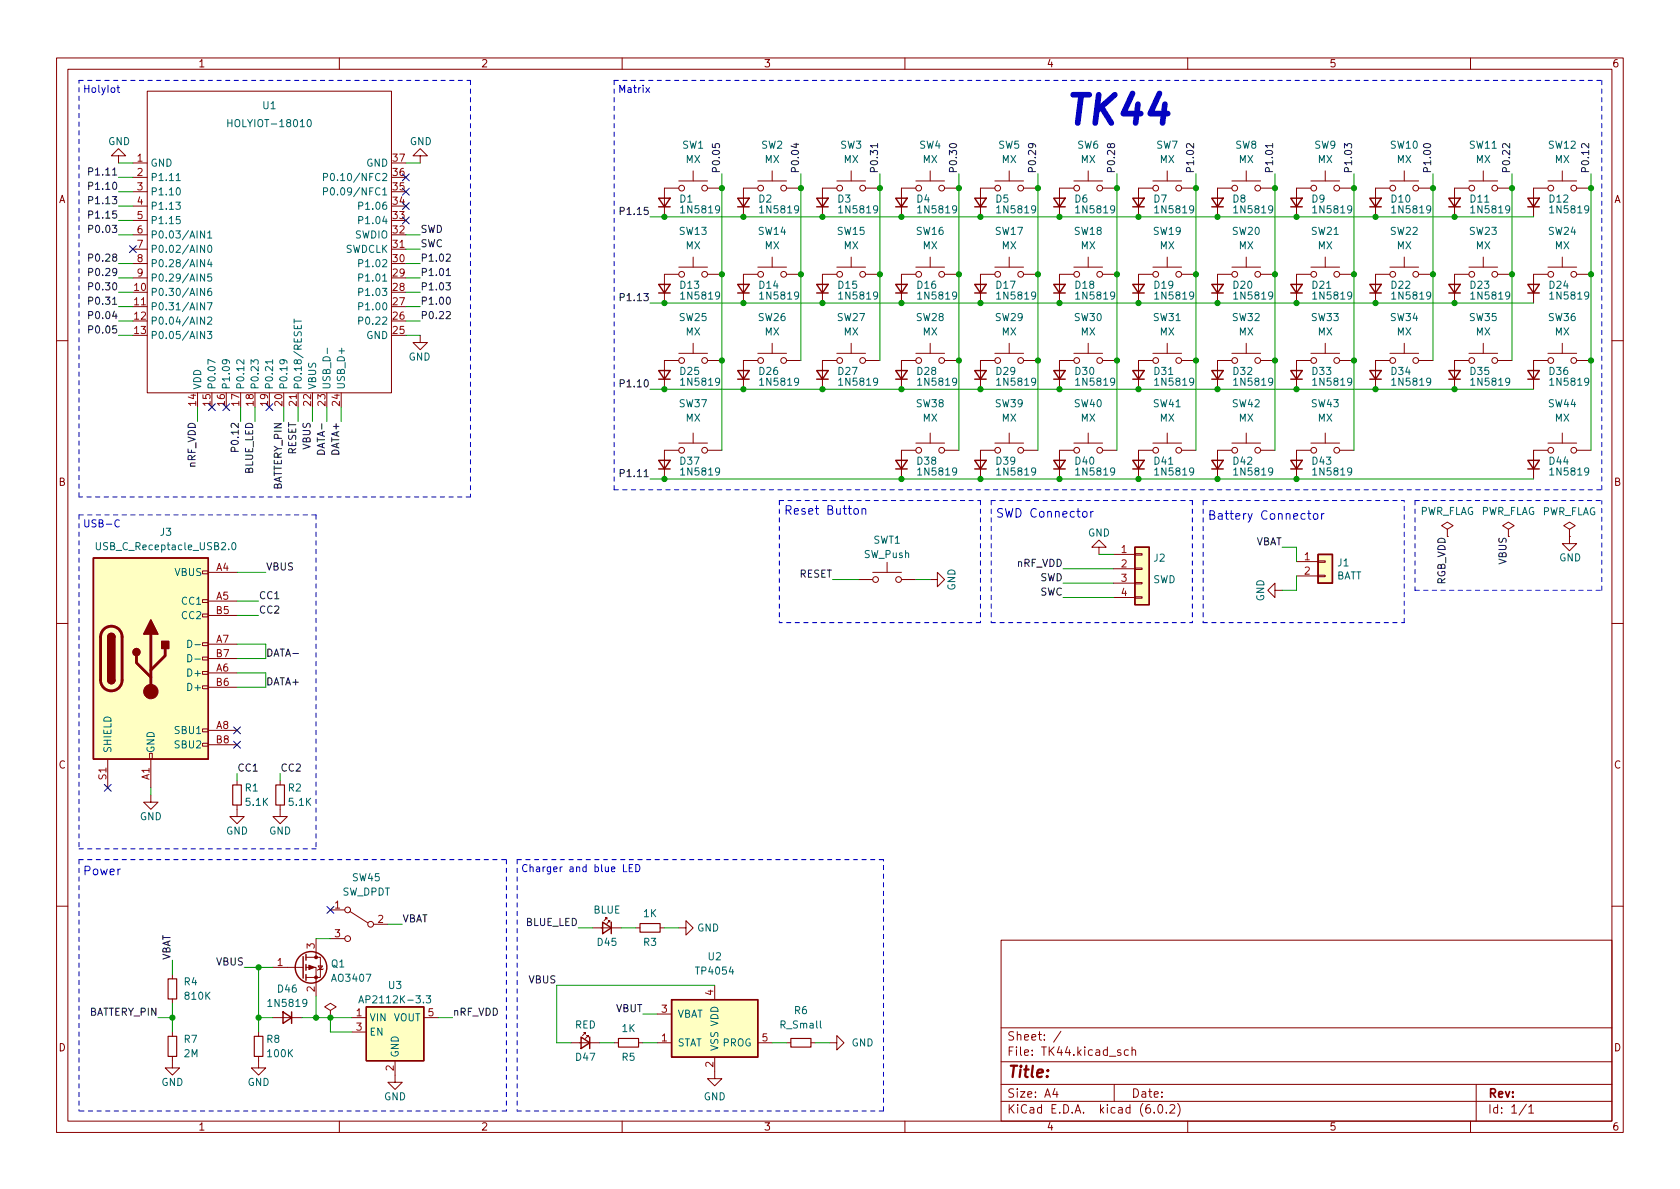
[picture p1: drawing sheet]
<svg xmlns="http://www.w3.org/2000/svg" width="297mm" height="210mm" viewBox="0 0 297 210" stroke-linecap="round" stroke-linejoin="round" font-family="sans-serif">
<g fill="none" stroke="#840000" stroke-width=".18">
<path d="M10 10.2h277v190.1h-277zM12 12.2h273v186.1h-273zM26 16.1h43.2v53.4h-43.2zM60 10.2v2M110 10.2v2M160 10.2v2M210 10.2v2M260 10.2v2M21 27.6h1.2l-1.2-1.3-1.3 1.3h1.3v1.2M23.5 28.8h2.5M23.5 31.4h2.5M23.5 33.9h2.5"/>
<path d="M23.5 36.4h2.5M23.5 39h2.5M74.3 27.6h1.3l-1.3-1.3-1.3 1.3h1.3v1.2M120 32h5.1M120 33.3h-2.5v5M122.6 30.2v1.8M125.1 33.3h2.5M134 32h5.1M134 33.3h-2.6v5M136.5 30.2v1.8M139.1 33.3h2.5M148 32h5"/>
<path d="M148 33.3h-2.6v5M150.5 30.2v1.8M153 33.3h2.6M161.9 32h5.1M161.9 33.3h-2.5v5M164.5 30.2v1.8M167 33.3h2.5M175.9 32h5.1M175.9 33.3h-2.5v5M178.4 30.2v1.8M181 33.3h2.5M189.9 32h5"/>
<path d="M189.9 33.3h-2.6v5M192.4 30.2v1.8M194.9 33.3h2.6M203.8 32h5.1M203.8 33.3h-2.5v5M206.4 30.2v1.8M208.9 33.3h2.6M217.8 32h5.1M217.8 33.3h-2.5v5M220.3 30.2v1.8M222.9 33.3h2.5M231.8 32h5.1"/>
<path d="M231.8 33.3h-2.6v5M234.3 30.2v1.8M236.9 33.3h2.5M245.7 32h5.1M245.7 33.3h-2.5v5M248.3 30.2v1.8M250.8 33.3h2.6M259.7 32h5.1M259.7 33.3h-2.5v5M262.3 30.2v1.8M264.8 33.3h2.5M273.7 32h5.1"/>
<path d="M273.7 33.3h-2.6v5M276.2 30.2v1.8M278.8 33.3h2.5M23.5 54.2h2.5M23.5 44.1h2.5M23.5 41.5h2.5M23.5 46.6h2.5M23.5 49.1h2.5M69.2 44.1h2.6M74.3 59.3v1.3h1.3l-1.3 1.2-1.3-1.2h1.3M120 47.2h5.1M120 48.5h-2.5v5.1"/>
<path d="M122.6 45.5v1.7M125.1 48.5h2.5M134 47.2h5.1M134 48.5h-2.6v5.1M136.5 45.5v1.7M139.1 48.5h2.5M148 47.2h5M148 48.5h-2.6v5.1M150.5 45.5v1.7M153 48.5h2.6M161.9 47.2h5.1M161.9 48.5h-2.5v5.1"/>
<path d="M164.5 45.5v1.7M167 48.5h2.5M175.9 47.2h5.1M175.9 48.5h-2.5v5.1M178.4 45.5v1.7M181 48.5h2.5M189.9 47.2h5M189.9 48.5h-2.6v5.1M192.4 45.5v1.7M194.9 48.5h2.6M203.8 47.2h5.1M203.8 48.5h-2.5v5.1"/>
<path d="M206.4 45.5v1.7M208.9 48.5h2.6M217.8 47.2h5.1M217.8 48.5h-2.5v5.1M220.3 45.5v1.7M222.9 48.5h2.5M231.8 47.2h5.1M231.8 48.5h-2.6v5.1M234.3 45.5v1.7M236.9 48.5h2.5M245.7 47.2h5.1M245.7 48.5h-2.5v5.1"/>
<path d="M248.3 45.5v1.7M250.8 48.5h2.6M259.7 47.2h5.1M259.7 48.5h-2.5v5.1M262.3 45.5v1.7M264.8 48.5h2.5M273.7 47.2h5.1M273.7 48.5h-2.6v5.1M276.2 45.5v1.7M278.8 48.5h2.5M10 60.2h2M52.7 69.5v2.5"/>
<path d="M120 78.4h5.1M120 79.6h-2.5v5.1M120 62.5h5.1M120 63.7h-2.5v5.1M122.6 60.7v1.8M122.6 76.6v1.8M125.1 79.6h2.5M125.1 63.7h2.5M134 62.5h5.1M134 63.7h-2.6v5.1M136.5 60.7v1.8M139.1 63.7h2.5"/>
<path d="M148 62.5h5M148 63.7h-2.6v5.1M150.5 60.7v1.8M153 63.7h2.6M161.9 78.4h5.1M161.9 79.6h-2.5v5.1M161.9 63.7h-2.5v5.1M161.9 62.5h5.1M164.5 60.7v1.8M164.5 76.6v1.8M167 79.6h2.5M167 63.7h2.5"/>
<path d="M175.9 63.7h-2.5v5.1M175.9 79.6h-2.5v5.1M175.9 78.4h5.1M175.9 62.5h5.1M178.4 60.7v1.8M178.4 76.6v1.8M181 79.6h2.5M181 63.7h2.5M189.9 63.7h-2.6v5.1M189.9 79.6h-2.6v5.1M189.9 78.4h5M189.9 62.5h5"/>
<path d="M192.4 60.7v1.8M192.4 76.6v1.8M194.9 79.6h2.6M194.9 63.7h2.6M203.8 63.7h-2.5v5.1M203.8 79.6h-2.5v5.1M203.8 78.4h5.1M203.8 62.5h5.1M206.4 60.7v1.8M206.4 76.6v1.8M208.9 79.6h2.6M208.9 63.7h2.6"/>
<path d="M217.8 63.7h-2.5v5.1M217.8 79.6h-2.5v5.1M217.8 78.4h5.1M217.8 62.5h5.1M220.3 60.7v1.8M220.3 76.6v1.8M222.9 79.6h2.5M222.9 63.7h2.5M231.8 63.7h-2.6v5.1M231.8 79.6h-2.6v5.1M231.8 78.4h5.1M231.8 62.5h5.1"/>
<path d="M234.3 60.7v1.8M234.3 76.6v1.8M236.9 79.6h2.5M236.9 63.7h2.5M245.7 62.5h5.1M245.7 63.7h-2.5v5.1M248.3 60.7v1.8M250.8 63.7h2.6M259.7 62.5h5.1M259.7 63.7h-2.5v5.1M262.3 60.7v1.8M264.8 63.7h2.5"/>
<path d="M273.7 63.7h-2.6v5.1M273.7 79.6h-2.6v5.1M273.7 78.4h5.1M273.7 62.5h5.1M276.2 60.7v1.8M276.2 76.6v1.8M278.8 79.6h2.5M278.8 63.7h2.5M285 60.2h2M156.8 99.4v1.8M194.3 96.8h1.3l-1.3-1.3-1.3 1.3h1.3v1.2M196.8 98h3.9"/>
<path d="M200.7 97.9h1.2v.3h-1.2zM229.2 99.3h3.8M233 99.2h1.3v.2h-1.3zM255.9 93.6l1-.6-1-.7-1 .7 1 .6v1.3M266.7 93.6l1-.6-1-.7-1 .7 1 .6v1.3M277.5 94.9v1.2h1.3l-1.3 1.3-1.3-1.3h1.3M277.5 93.6l1-.6-1-.7-1 .7 1 .6v1.3M277.5 94.9h.1M10 110.2h2M35.8 118.7h1v.5h-1zM35.8 116.2h1v.5h-1zM35.8 113.7h1v.5h-1z"/>
<path d="M35.8 108.6h1v.5h-1zM35.8 106h1v.5h-1zM35.8 101h1v.5h-1zM36.8 101.2h5.1M36.8 106.3h5.1M36.8 119h5.1M36.8 113.9h5.1M36.8 108.8h5.1M36.8 116.5h5.1M151.8 102.5h2.5M154.3 101.2h5.1M159.4 102.5h2.5"/>
<path d="M164.5 102.5h1.2v-1.3l1.3 1.3-1.3 1.3v-1.3M196.8 100.6h3.9M196.8 103.1h3.9M196.8 105.7h3.9M200.7 105.5h1.2v.3h-1.2zM200.7 103h1.2v.2h-1.2zM200.7 100.5h1.2v.2h-1.2zM225.4 104.4v-1.3l-1.2 1.3 1.2 1.3v-1.3h1.3M229.2 101.8h3.8M233 101.7h1.3v.3h-1.3zM285 110.2h2M19 134.2v5.1"/>
<path d="M26.4 133.2h.5v1h-.5zM26.7 134.2v5.1M35.8 131.4h1v.5h-1zM35.8 128.9h1v.5h-1zM35.8 121.3h1v.5h-1zM36.8 129.2h5.1M36.8 121.5h5.1M36.8 131.7h5.1M41.9 138v.8M49.5 138v.8M26.7 140.6v1.3h1.2l-1.2 1.2-1.3-1.2h1.3M41.9 142.4v2h1.3l-1.3 1.3-1.3-1.3h1.3"/>
<path d="M49.5 142.4v2h1.3l-1.3 1.3-1.2-1.3h1.2M10 160.2h2M30.5 172.3v.8M30.5 176.7v.7M48.3 180h5M48.3 171.1h5.3M54.1 171.1h1.8v5M54.1 169.3h2.5v3.5h-2.5M55.9 166v3.3M56.3 170.8h.7l-.4 .6zM57.1 171.3l-.1 .1h-.7l-.2 .2M58.4 178.7l1-.7-1-.6-1 .6 1 .7v1.3"/>
<path d="M58.4 180h.1M58.4 160.9h2.6M58.4 166h2.6M61.8 161.2l3.2 2M62.2 180h2.6M66 163.4h2.6M74.9 180h2.6M104.8 164.1h5.1M107.3 162.6v-.3h-.2h.2l-.5 .5M107.8 163.1v-.3h-.2h.2l-.5 .5M112.4 164.1h.8M116.2 179.3h2.5"/>
<path d="M116.7 164.1h.8M120 164.1h1.3v-1.3l1.3 1.3-1.3 1.2v-1.2M126.4 174.2v2.6M177 166.3h108v32h-108zM285 160.2h2M30.5 186.8v2h1.2l-1.2 1.3-1.3-1.3h1.3M30.5 182.5v.8M45.7 186.8v2h1.3l-1.3 1.3-1.3-1.3h1.3M45.7 182.5v.8M60 198.3v2M62.2 182.5h2.6M69.8 187.6v3.8h1.3l-1.3 1.3-1.2-1.3h1.2"/>
<path d="M101 184.4h5M103.5 182.9v-.3h-.2h.2l-.5 .5M104 183.4v-.3h-.2h.2l-.5 .5M108.6 184.4h.7M110 198.3v2M112.9 184.4h.8M116.2 184.4h2.5M126.4 186.9v3.8h1.2l-1.2 1.3-1.3-1.3h1.3M134 184.4h2.5M139.1 184.4h.7M143.4 184.4h.7M146.7 184.4h1.3v-1.3l1.2 1.3-1.2 1.3v-1.3"/>
<path d="M160 198.3v2M177 194.8h108M177 191.8h108M177 187.8h108M177 181.8h108M186.5 192.5l-.4 1h1M186.9 193v1M187.6 182.4l-1.3 1.9M197 191.8v3M198.1 185.7l-.3-.1-.2 .2v.3l.5 .1v.4h-.5M199.5 185.7l-.4-.1-.3 .3v.4l.1 .3h.6M200.1 185.8l.3-.2 .3 .1 .1 .9"/>
<path d="M200.1 185.1v1.5M204.1 196.7v.1M204.9 195.4l.2-.1a.81 .81 0 0 1 .6 .7 .81 .81 0 0 1-.3 .8h-.2a.81 .81 0 0 1-.6-.6 .81 .81 0 0 1 .3-.8zM206.2 196.7v.1M206.9 195.5l.5-.2 .2 .2 .1 .3-.9 1h.9M208.2 195.1a1.72 1.72 0 0 1 0 2.3M210 198.3v2M260 198.3v2M261 191.8v6.5M269.9 195.3l-1.3 1.9M270.3 195.8l.4-.5v1.5M270.3 196.8h.9"/>
<circle cx="120.5" cy="33.3" r=".51"/>
<circle cx="124.6" cy="33.3" r=".51"/>
<circle cx="134.5" cy="33.3" r=".51"/>
<circle cx="138.6" cy="33.3" r=".51"/>
<circle cx="148.5" cy="33.3" r=".51"/>
<circle cx="152.5" cy="33.3" r=".51"/>
<circle cx="162.4" cy="33.3" r=".51"/>
<circle cx="166.5" cy="33.3" r=".51"/>
<circle cx="176.4" cy="33.3" r=".51"/>
<circle cx="180.5" cy="33.3" r=".51"/>
<circle cx="190.4" cy="33.3" r=".51"/>
<circle cx="194.4" cy="33.3" r=".51"/>
<circle cx="204.3" cy="33.3" r=".51"/>
<circle cx="208.4" cy="33.3" r=".51"/>
<circle cx="218.3" cy="33.3" r=".51"/>
<circle cx="222.4" cy="33.3" r=".51"/>
<circle cx="232.3" cy="33.3" r=".51"/>
<circle cx="236.3" cy="33.3" r=".51"/>
<circle cx="246.3" cy="33.3" r=".51"/>
<circle cx="250.3" cy="33.3" r=".51"/>
<circle cx="260.2" cy="33.3" r=".51"/>
<circle cx="264.3" cy="33.3" r=".51"/>
<circle cx="274.2" cy="33.3" r=".51"/>
<circle cx="278.3" cy="33.3" r=".51"/>
<circle cx="120.5" cy="48.5" r=".51"/>
<circle cx="124.6" cy="48.5" r=".51"/>
<circle cx="134.5" cy="48.5" r=".51"/>
<circle cx="138.6" cy="48.5" r=".51"/>
<circle cx="148.5" cy="48.5" r=".51"/>
<circle cx="152.5" cy="48.5" r=".51"/>
<circle cx="162.4" cy="48.5" r=".51"/>
<circle cx="166.5" cy="48.5" r=".51"/>
<circle cx="176.4" cy="48.5" r=".51"/>
<circle cx="180.5" cy="48.5" r=".51"/>
<circle cx="190.4" cy="48.5" r=".51"/>
<circle cx="194.4" cy="48.5" r=".51"/>
<circle cx="204.3" cy="48.5" r=".51"/>
<circle cx="208.4" cy="48.5" r=".51"/>
<circle cx="218.3" cy="48.5" r=".51"/>
<circle cx="222.4" cy="48.5" r=".51"/>
<circle cx="232.3" cy="48.5" r=".51"/>
<circle cx="236.3" cy="48.5" r=".51"/>
<circle cx="246.3" cy="48.5" r=".51"/>
<circle cx="250.3" cy="48.5" r=".51"/>
<circle cx="260.2" cy="48.5" r=".51"/>
<circle cx="264.3" cy="48.5" r=".51"/>
<circle cx="274.2" cy="48.5" r=".51"/>
<circle cx="278.3" cy="48.5" r=".51"/>
<circle cx="120.5" cy="63.7" r=".51"/>
<circle cx="120.5" cy="79.6" r=".51"/>
<circle cx="124.6" cy="63.7" r=".51"/>
<circle cx="124.6" cy="79.6" r=".51"/>
<circle cx="134.5" cy="63.7" r=".51"/>
<circle cx="138.6" cy="63.7" r=".51"/>
<circle cx="148.5" cy="63.7" r=".51"/>
<circle cx="152.5" cy="63.7" r=".51"/>
<circle cx="162.4" cy="79.6" r=".51"/>
<circle cx="162.4" cy="63.7" r=".51"/>
<circle cx="166.5" cy="63.7" r=".51"/>
<circle cx="166.5" cy="79.6" r=".51"/>
<circle cx="176.4" cy="63.7" r=".51"/>
<circle cx="176.4" cy="79.6" r=".51"/>
<circle cx="180.5" cy="63.7" r=".51"/>
<circle cx="180.5" cy="79.6" r=".51"/>
<circle cx="190.4" cy="63.7" r=".51"/>
<circle cx="190.4" cy="79.6" r=".51"/>
<circle cx="194.4" cy="79.6" r=".51"/>
<circle cx="194.4" cy="63.7" r=".51"/>
<circle cx="204.3" cy="63.7" r=".51"/>
<circle cx="204.3" cy="79.6" r=".51"/>
<circle cx="208.4" cy="63.7" r=".51"/>
<circle cx="208.4" cy="79.6" r=".51"/>
<circle cx="218.3" cy="79.6" r=".51"/>
<circle cx="218.3" cy="63.7" r=".51"/>
<circle cx="222.4" cy="63.7" r=".51"/>
<circle cx="222.4" cy="79.6" r=".51"/>
<circle cx="232.3" cy="63.7" r=".51"/>
<circle cx="232.3" cy="79.6" r=".51"/>
<circle cx="236.3" cy="63.7" r=".51"/>
<circle cx="236.3" cy="79.6" r=".51"/>
<circle cx="246.3" cy="63.7" r=".51"/>
<circle cx="250.3" cy="63.7" r=".51"/>
<circle cx="260.2" cy="63.7" r=".51"/>
<circle cx="264.3" cy="63.7" r=".51"/>
<circle cx="274.2" cy="79.6" r=".51"/>
<circle cx="274.2" cy="63.7" r=".51"/>
<circle cx="278.3" cy="63.7" r=".51"/>
<circle cx="278.3" cy="79.6" r=".51"/>
<circle cx="154.8" cy="102.5" r=".51"/>
<circle cx="158.9" cy="102.5" r=".51"/>
<circle cx="61.5" cy="160.9" r=".51"/>
<circle cx="61.5" cy="166" r=".51"/>
<circle cx="65.5" cy="163.4" r=".51"/>
</g>
<path d="M41.1 138.8h1.6v3.6h-1.6zM48.8 138.8h1.5v3.6h-1.5zM29.7 173.1h1.5v3.6h-1.5zM113.2 163.3h3.5v1.5h-3.5zM29.7 183.3h1.5v3.5h-1.5zM45 183.3h1.5v3.5h-1.5zM109.3 183.6h3.6v1.6h-3.6zM139.8 183.6h3.6v1.6h-3.6z" fill="none" stroke="#840000" stroke-width=".2"/>
<g fill="none" stroke="#006464" stroke-width=".18">
<path d="M31.1 35.7h.8l-.4 .5 .3 .2v.5l-.2 .1-.5-.1M31.2 31l.3-.3v1.2M31.2 31.9h.7M31.3 33.3l.2-.1a.68 .68 0 0 1 .4 .6 .68 .68 0 0 1-.4 .7l-.2-.1-.1-.4zM31.8 38.3h-.6v.6l.1-.1h.5l.1 .2-.1 .4-.2 .2-.4-.2M40.3 21.1v1.3M40.3 21.7h.7M54.4 21.3l.2-.2a.68 .68 0 0 1 .5 .7 .68 .68 0 0 1-.5 .6l-.2-.1-.1-.4zM57.2 33.9l.6-.1 .1-.2v-.3l-.7-.1v1.3M57.2 31.3h.6l.1-.2v-.3l-.7-.1v1.2M58.5 33.3l.2-.1a.68 .68 0 0 1 .5 .6 .68 .68 0 0 1-.5 .7l-.2-.1-.1-.4zM58.5 30.8l.2-.1a.68 .68 0 0 1 .5 .6 .68 .68 0 0 1-.5 .6l-.2-.1-.1-.3z"/>
<path d="M63.4 39l.6-.1 .2-.2-.1-.3-.7-.1v1.3M63.4 36.4h.6l.2-.2-.1-.3-.7-.2v1.3M36.2 51v1.3l-.8-1.3v1.3M36.2 53.5v1.3l-.8-1.3v1.3M36.2 56.1v1.2l-.8-1.2v1.2M36.2 58.6v1.3l-.8-1.3v1.3M36.2 40.8v1.3l-.8-1.3v1.3M36.2 43.4v1.2l-.8-1.2v1.2M36.2 45.9v1.3l-.8-1.3v1.3M36.2 48.4v1.3l-.8-1.3v1.3M36.7 53.5h.8l-.5 1.3M36.7 58.6h.7l-.4 .5 .4 .1v.6l-.2 .1-.5-.1"/>
<path d="M36.7 56.2l.5-.1 .2 .3-.7 .9h.7M36.7 41.2l.4-.4v1.3M36.7 42.1h.7M36.8 43.5l.2-.1a.68 .68 0 0 1 .5 .6 .68 .68 0 0 1-.5 .6l-.2-.1-.1-.3zM37 45.8l-.3 1h.8M37.3 51h-.3a.86 .86 0 0 0 0 1.3l.4-.2v-.4l-.2-.2h-.2l-.3 .2M37.3 46.3v.9M37.4 48.4h-.6l-.1 .7 .2-.2 .4 .1 .1 .2v.4l-.2 .1-.5-.1M52 56.4v.7M52 56.8h1.3M63.4 56.7h.6l.2-.2-.1-.3-.7-.1v1.2M63.4 54.2l.6-.1 .2-.1-.1-.4-.7-.1v1.3"/>
<path d="M63.4 51.7l.6-.1 .2-.2-.1-.3-.7-.1v1.3M63.4 49.1h.6l.2-.2-.1-.3-.7-.2v1.3M63.4 46.6l.6-.1 .2-.2-.1-.3-.7-.1v1.3M38 64.1l-1.2-.5v.8M39.9 63.6l.2 .3-.1 .3-.1 .1-.5-.1-.1-.3 .1-.2a.84 .84 0 0 1 1.2 .3v.2M43.1 63.6v.8l-.9-.8-.4 .3 .2 .4M44.4 64.4v-.8l.5 .4 .1-.3h.5l.2 .2-.2 .5M48.2 64h-1.3l.4 .3M48.2 63.6v.7M50 63.6l.3 .3-.1 .3-.2 .1-.5-.1v-.3l.1-.2a.84 .84 0 0 1 1.1 .3v.2M57.9 61.6v.9M17 95.9v1.1l.3 .2h.2l.3-.2v-1.1"/>
<path d="M41.1 96.1l.2-.2a.68 .68 0 0 1 .4 .7 .68 .68 0 0 1-.4 .6l-.2-.1-.1-.4zM33.2 113.2a.64 .64 0 0 1 .7 .7 .64 .64 0 0 1-.7 .6zM33.2 115.8a.64 .64 0 0 1 .7 .6 .64 .64 0 0 1-.7 .6zM34.5 114h.9M34.5 116.5h.9M63.4 177.4l.5-1.3 .4 1.3M63.6 177h.6M75.4 176.1h.7l-.4 .5 .4 .1v.5l-.2 .2-.5-.2"/>
</g>
<g fill="none" stroke="#840000" stroke-width=".25">
<path d="M116.5 35h2l-1 1.6zM116.5 36.6h2M130.4 35h2.1l-1.1 1.6zM130.4 36.6h2.1M144.4 35h2l-1 1.6zM144.4 36.6h2M158.4 35h2l-1 1.6zM158.4 36.6h2M172.3 35h2.1l-1 1.6zM172.3 36.6h2.1M186.3 35h2l-1 1.6zM186.3 36.6h2"/>
<path d="M200.3 35h2l-1 1.6zM200.3 36.6h2M214.2 35h2.1l-1 1.6zM214.2 36.6h2.1M228.2 35h2.1l-1.1 1.6zM228.2 36.6h2.1M242.2 35h2l-1 1.6zM242.2 36.6h2M256.2 35h2l-1 1.6zM256.2 36.6h2M270.1 35h2.1l-1.1 1.6zM270.1 36.6h2.1"/>
<path d="M116.5 50.3h2l-1 1.5zM116.5 51.8h2M130.4 50.3h2.1l-1.1 1.5zM130.4 51.8h2.1M144.4 50.3h2l-1 1.5zM144.4 51.8h2M158.4 50.3h2l-1 1.5zM158.4 51.8h2M172.3 50.3h2.1l-1 1.5zM172.3 51.8h2.1M186.3 50.3h2l-1 1.5zM186.3 51.8h2"/>
<path d="M200.3 50.3h2l-1 1.5zM200.3 51.8h2M214.2 50.3h2.1l-1 1.5zM214.2 51.8h2.1M228.2 50.3h2.1l-1.1 1.5zM228.2 51.8h2.1M242.2 50.3h2l-1 1.5zM242.2 51.8h2M256.2 50.3h2l-1 1.5zM256.2 51.8h2M270.1 50.3h2.1l-1.1 1.5zM270.1 51.8h2.1"/>
<path d="M116.5 65.5h2l-1 1.6zM116.5 67.1h2M130.4 65.5h2.1l-1.1 1.6zM130.4 67.1h2.1M144.4 65.5h2l-1 1.6zM144.4 67.1h2M158.4 65.5h2l-1 1.6zM158.4 67.1h2M172.3 65.5h2.1l-1 1.6zM172.3 67.1h2.1M186.3 65.5h2l-1 1.6zM186.3 67.1h2"/>
<path d="M200.3 65.5h2l-1 1.6zM200.3 67.1h2M214.2 65.5h2.1l-1 1.6zM214.2 67.1h2.1M228.2 65.5h2.1l-1.1 1.6zM228.2 67.1h2.1M242.2 65.5h2l-1 1.6zM242.2 67.1h2M256.2 65.5h2l-1 1.6zM256.2 67.1h2M270.1 65.5h2.1l-1.1 1.6zM270.1 67.1h2.1"/>
<path d="M16.5 98.7h20.3v35.5h-20.3zM116.5 81.4h2l-1 1.5zM116.5 82.9h2M158.4 81.4h2l-1 1.5zM158.4 82.9h2M172.3 81.4h2.1l-1 1.5zM172.3 82.9h2.1M186.3 81.4h2l-1 1.5zM186.3 82.9h2M200.3 81.4h2l-1 1.5zM200.3 82.9h2M200.7 96.8h2.5v10.1h-2.5z"/>
<path d="M214.2 81.4h2.1l-1 1.5zM214.2 82.9h2.1M228.2 81.4h2.1l-1.1 1.5zM228.2 82.9h2.1M233 98h2.6v5.1h-2.6zM270.1 81.4h2.1l-1.1 1.5zM270.1 82.9h2.1M19 112.6a.64 .64 0 0 1 .7-.6 .64 .64 0 0 1 .6 .6M19 120.3a.64 .64 0 0 0 .7 .6 .64 .64 0 0 0 .6-.6M50 178.9l1.6 1.1-1.6 1zM51.6 178.9v2.1M53.6 169.2v3.8"/>
<path d="M54.1 168.8v1M54.1 170.6v1M54.1 172.3v1M64.8 178h10.1v9.6h-10.1zM106.6 163.1l1.5 1-1.5 1zM108.1 163.1v2M118.7 176.8h15.3v10.1h-15.3zM102.7 183.4l1.6 1-1.6 1zM104.3 183.4v2"/>
<circle cx="55" cy="171.1" r="2.79"/>
</g>
<g fill="#840000" stroke="#840000" stroke-width=".18">
<path d="M54.6 170.7l1 .4-1 .3z"/>
<circle cx="55.9" cy="172.8" r=".25"/>
<circle cx="55.9" cy="169.3" r=".25"/>
<circle cx="26.7" cy="122.3" r="1.27"/>
</g>
<g fill="#ffffc2" stroke="#ffffc2" stroke-width=".18">
<path d="M64.8 178h10.1v9.6h-10.1z"/>
<path d="M16.5 98.7h20.3v35.5h-20.3z"/>
<path d="M200.7 96.8h2.5v10.1h-2.5z"/>
<path d="M118.7 176.8h15.3v10.1h-15.3z"/>
<path d="M233 98h2.6v5.1h-2.6z"/>
</g>
<path d="M18.3 111.3a1.91 1.91 0 0 1 2.1-.4 1.91 1.91 0 0 1 1.2 1.7v7.7a1.91 1.91 0 0 1-1.9 1.9 1.91 1.91 0 0 1-1.9-1.9v-7.8l.2-.7zM24.1 115.9v1.3l2.6 2.6M26.7 112.1v10.2M29.2 114.7v1.2l-2.5 2.6" fill="none" stroke="#840000" stroke-width=".51"/>
<g fill="#840000" stroke="#840000" stroke-width=".25">
<path d="M19 120.3h1.3a.64 .64 0 0 1-.6 .6 .64 .64 0 0 1-.7-.6z"/>
<path d="M19 112.6h1.3v7.7h-1.3z"/>
<path d="M19.2 112.2a.64 .64 0 0 1 .7-.1 .64 .64 0 0 1 .4 .5h-1.3z"/>
<path d="M26.7 109.6l1.2 2.5h-2.5z"/>
<path d="M28.6 113.4h1.2v1.3h-1.2z"/>
<circle cx="24.1" cy="115.3" r=".63"/>
</g>
<g fill="none" stroke="#0f0f0f" stroke-width=".18">
<path d="M15.7 30.3h.6l.1-.2-.1-.3-.6-.1v1.3M15.7 35.4h.6l.1-.2-.1-.3-.6-.1v1.2M15.7 32.9l.6-.1 .1-.2-.1-.3-.6-.1v1.3M15.7 38l.6-.1 .1-.2-.1-.3-.6-.1v1.3M109.7 37.3h.6l.1-.2-.1-.3-.6-.1v1.2M126 25.5v.6h.6l-.2-.2 .1-.4 .2-.1 .4 .1 .1 .1-.1 .5M140.3 25.5h.9M140.8 25.3v.8l-.9-.3M155.2 25.8h-1.3l.4 .3M155.2 25.4v.7M167.9 25.6a.75 .75 0 0 1 1.2 .2 .72 .72 0 0 1-1.2-.1zM182.4 25.4l.2 .2v.4l-.2 .1-.5-.1-.1-.4 .2-.1a.84 .84 0 0 1 1.1 .3v.2"/>
<path d="M196.3 25.6l.3-.2h.2l.3 .2-.1 .4-.4 .1-.2-.1-.2-.5-.2-.1-.1 .1-.1 .4 .1 .2h.2l.2-.2M211 25.4v.8l-.9-.8-.3 .2 .1 .5M225 25.8h-1.3l.4 .3M225 25.4v.7M237.7 26.2v-.8l.5 .4 .1-.3h.6l.1 .1-.1 .6M251.7 25.6a.75 .75 0 0 1 1.3 .2 .72 .72 0 0 1-1.3-.1zM266.9 25.4v.8l-.9-.8-.3 .2 .1 .5M280.9 25.4v.8l-.9-.8-.4 .2 .1 .5M15.7 55.7h.6l.1-.2-.1-.3-.6-.1v1.3M15.7 58.3l.6-.1 .1-.2-.1-.3-.6-.1v1.3M15.7 50.7l.6-.1 .1-.2-.1-.3-.6-.1v1.3M15.7 53.2l.6-.1 .1-.1-.1-.3-.6-.2v1.3"/>
<path d="M15.7 48.1h.6l.1-.2-.1-.3-.6-.1v1.2M15.7 45.6l.6-.1 .1-.2-.1-.3-.6-.1v1.3M15.7 40.5l.6-.1 .1-.1-.1-.3-.6-.2v1.3M78.8 50h.8l-.4 .5 .4 .1v.6l-.2 .1-.6-.1M78.9 45l.5-.1 .2 .4-.8 .9h.8M78.9 55.2l.5-.1 .2 .3-.8 1h.8M78.9 47.8l.4-.3v1.2M78.9 48.7h.7M79.1 52.6l.1-.1a.68 .68 0 0 1 .4 .7 .68 .68 0 0 1-.4 .6 .84 .84 0 0 1-.1-1.2zM109.7 52.6l.6-.1 .1-.2-.1-.3-.6-.1v1.3M41.5 79.8v-.6l-.2-.1-.3 .1-.1 .6h1.2M109.7 67.8h.6l.1-.2-.1-.3-.6-.2v1.3"/>
<path d="M109.7 83.7l.6-.1 .1-.2-.1-.3-.6-.1v1.3"/>
</g>
<g fill="none" stroke="#0000c2" stroke-width=".18">
<path d="M20.7 15.5h.5M20.8 15.1v1.1l.4 .1M114.2 15.5l.7 .8M114.9 15.5l-.7 .8M21.1 92a.6 .6 0 0 0-.8 .5 .6 .6 0 0 0 .5 .7l.3-.1M151 90.1l.3-.2 .4 .2 .1 .6-.2 .2h-.3l-.3-.1zM152.4 90.1l.2-.2 .4 .1 .1 .9M152.4 89.9v1M177.3 90l-.6-.1-.2 .2v.4l.6 .3 .2 .4-.3 .3-.6-.1M177.8 89.9l.3 1.6 .3-1.1 .3 1.1 .4-1.6M179.7 89.9a.77 .77 0 0 1 .8 .8 .77 .77 0 0 1-.8 .8zM183.2 90.1a.61 .61 0 0 0-.7 0 .61 .61 0 0 0-.2 .7 .57 .57 0 0 0 .3 .6 .57 .57 0 0 0 .6-.1"/>
<path d="M183.9 90.6l.2-.2 .4 .2 .1 .6-.2 .2-.3 .1-.2-.2zM185.2 90.6l.3-.2 .3 .1 .1 1M185.2 90.4v1.1M186.6 90.6l.2-.2 .4 .1 .1 1M186.6 90.4v1.1M187.9 90.9l.8-.1-.1-.3-.5-.1-.2 .3 .1 .7h.6M190 90.5l-.5-.1-.3 .3v.5l.2 .2h.6M190.4 90.4h.6M190.6 89.9v1.3l.4 .3M191.5 90.6l.2-.2 .4 .2 .1 .6-.1 .2-.4 .1-.2-.2zM192.9 90.4v1.1M193.3 90.4l-.3 .1-.1 .2"/>
<path d="M213.9 91h.7l.1-.3-.1-.3-.7-.1v1.5h.6l.3-.3a.4 .4 0 0 0-.4-.5M215.4 90.9h.6l.1 .9M216.1 91.2l-.5 .1a.3 .3 0 0 0-.2 .2 .3 .3 0 0 0 .2 .3h.5M216.6 90.8h.6M216.8 90.3v1.3l.4 .2M217.5 90.8h.6M217.7 90.3v1.3l.4 .2M218.5 91.3l.7-.1v-.3l-.5-.1-.2 .2 .1 .8h.6M219.9 90.8v1M220.3 90.8l-.3 .1-.1 .2M220.7 90.8l.3 1M221.4 90.8l-.5 1.4-.2 .1"/>
<path d="M224 90.5a.61 .61 0 0 0-.7-.1 .61 .61 0 0 0-.2 .8 .57 .57 0 0 0 .3 .6 .57 .57 0 0 0 .6-.1M224.7 91l.2-.2 .4 .2 .1 .5-.2 .3h-.3l-.2-.1zM226 91l.3-.2 .3 .1 .1 .9M226 90.8v1M227.4 91l.2-.2 .4 .1 .1 .9M227.4 90.8v1M228.7 91.3l.8-.1-.1-.3-.5-.1-.2 .2 .1 .8h.6M230.8 90.9l-.5-.1-.3 .3v.4l.2 .3h.6M231.2 90.8h.6M231.4 90.3v1.3l.4 .2M232.3 91l.2-.2 .4 .2 .1 .5-.1 .3h-.4l-.2-.1zM233.7 90.8v1"/>
<path d="M234.1 90.8l-.3 .1-.1 .2M110.2 152.9v1.2h.6M111.3 153.5h.4M111.9 152.9h-.6v1.2h.6M112.4 152.9a.64 .64 0 0 1 .7 .6 .64 .64 0 0 1-.7 .6z"/>
</g>
<g fill="none" stroke="#0000c2" stroke-width=".18" stroke-dasharray=".8 .8">
<path d="M14 14.2h69.2M83.2 14.2v73.7M108.6 14.2v72.4M108.6 14.2h174.6M14 91.1h41.9M14 87.9v-73.7M14 91.1v59M55.9 91.1v59M83.2 87.9h-69.2M108.6 86.6h174.6M137.8 88.5v21.6M137.8 88.5h35.6"/>
<path d="M173.4 88.5v21.6M175.3 88.5h35.5M175.3 88.5v21.6M210.8 88.5v21.6M212.7 88.5h35.6M212.7 88.5v21.6M250.2 88.5h33M250.2 88.5v15.9M283.2 86.6v-72.4M173.4 110.1h-35.6M175.3 110.1h35.5M212.7 110.1h35.6"/>
<path d="M248.3 110.1v-21.6M250.2 104.4h33M283.2 104.4v-15.9M14 152v44.5M14 152h75.5M55.9 150.1h-41.9M89.5 152v44.5M91.4 152v44.5M91.4 152h64.8M89.5 196.5h-75.5M91.4 196.5h64.8M156.2 196.5v-44.5"/>
</g>
<g fill="none" stroke="#009600" stroke-width=".18">
<path d="M21 36.4h2.5M21 28.8h2.5M21 31.4h2.5M21 33.9h2.5M21 39h2.5M71.8 28.8h2.5M114.9 38.3h156.2M127.6 30.7v48.9M141.6 30.7v33M155.6 30.7v33M169.5 30.7v48.9M183.5 30.7v48.9"/>
<path d="M197.5 30.7v48.9M211.5 30.7v48.9M225.4 30.7v48.9M239.4 30.7v48.9M253.4 30.7v33M267.3 30.7v33M281.3 30.7v48.9M21 41.5h2.5M21 54.2h2.5M21 56.8h2.5M21 51.7h2.5M21 46.6h2.5"/>
<path d="M21 59.3h2.5M21 49.1h2.5M71.8 41.5h2.5M71.8 44.1h2.5M71.8 54.2h2.5M71.8 56.8h2.5M71.8 51.7h2.5M71.8 46.6h2.5M71.8 59.3h2.5M71.8 49.1h2.5M114.9 53.6h156.2M34.9 72v2.5"/>
<path d="M42.5 72v2.5M45.1 72v2.5M50.2 72v2.5M52.7 72v2.5M55.2 72v2.5M57.8 72v2.5M60.3 72v2.5M114.9 68.8h156.2M114.9 84.7h156.2M194.3 98h2.5M226.7 96.8h2.5v2.5M41.9 101.2h5.1"/>
<path d="M41.9 106.3h3.8M41.9 119h5.1v2.5h-5.1M41.9 113.9h5.1v2.6h-5.1M41.9 108.8h3.8M147.2 102.5h4.6M161.9 102.5h2.6M188 103.1h8.8M188 100.6h8.8M188 105.7h8.8M229.2 101.8v2.6h-2.5M26.7 139.3v1.3M41.9 136.8v1.2"/>
<path d="M49.5 136.8v1.2M27.9 180h2.6M30.5 169.8v2.5M30.5 177.4v5.1M43.2 171.1h5.1M45.7 180h2.6M45.7 171.1v11.4M53.3 180h8.9M55.9 176.1v3.9M55.9 166h2.5M58.4 180v2.5h3.8M68.6 163.4h2.5"/>
<path d="M77.5 180h2.5M102.2 164.1h2.6M109.9 164.1h2.5M113.7 179.3h2.5M117.5 164.1h2.5M126.4 174.2h-28v10.2h2.6M106 184.4h2.6M113.7 184.4h2.5M136.5 184.4h2.6M144.1 184.4h2.6"/>
</g>
<g fill="none" stroke="#000084" stroke-width=".18">
<path d="M71.1 38.4l1.3 1.2M71.1 30.8l1.3 1.2M71.1 33.3l1.3 1.2M71.1 35.8l1.3 1.3M72.4 38.4l-1.3 1.2M72.4 30.8l-1.3 1.2M72.4 33.3l-1.3 1.2M72.4 35.8l-1.3 1.3M22.9 43.5l1.2 1.2M24.1 43.5l-1.2 1.2M36.9 71.4l1.2 1.2M38.1 71.4l-1.2 1.2"/>
<path d="M39.4 71.4l1.2 1.2M40.6 71.4l-1.2 1.2M47 71.4l1.2 1.2M48.2 71.4l-1.2 1.2M18.4 138.7l1.3 1.2M19.7 138.7l-1.3 1.2M41.3 131.1l1.2 1.2M41.3 128.5l1.2 1.3M42.5 131.1l-1.2 1.2M42.5 128.5l-1.2 1.3M57.8 160.3l1.2 1.2M59 160.3l-1.2 1.2"/>
</g>
<g fill="#009600" stroke="#009600" stroke-width=".18">
<circle cx="30.5" cy="180" r=".46"/>
<circle cx="45.7" cy="171.1" r=".46"/>
<circle cx="45.7" cy="180" r=".46"/>
<circle cx="117.5" cy="84.7" r=".46"/>
<circle cx="55.9" cy="180" r=".46"/>
<circle cx="58.4" cy="180" r=".46"/>
<circle cx="169.5" cy="48.5" r=".46"/>
<circle cx="187.3" cy="68.8" r=".46"/>
<circle cx="173.4" cy="68.8" r=".46"/>
<circle cx="169.5" cy="63.7" r=".46"/>
<circle cx="169.5" cy="33.3" r=".46"/>
<circle cx="127.6" cy="63.7" r=".46"/>
<circle cx="117.5" cy="68.8" r=".46"/>
<circle cx="127.6" cy="33.3" r=".46"/>
<circle cx="117.5" cy="38.3" r=".46"/>
<circle cx="201.3" cy="53.6" r=".46"/>
<circle cx="197.5" cy="63.7" r=".46"/>
<circle cx="201.3" cy="68.8" r=".46"/>
<circle cx="183.5" cy="48.5" r=".46"/>
<circle cx="187.3" cy="53.6" r=".46"/>
<circle cx="173.4" cy="53.6" r=".46"/>
<circle cx="183.5" cy="33.3" r=".46"/>
<circle cx="187.3" cy="38.3" r=".46"/>
<circle cx="173.4" cy="38.3" r=".46"/>
<circle cx="197.5" cy="48.5" r=".46"/>
<circle cx="197.5" cy="33.3" r=".46"/>
<circle cx="201.3" cy="38.3" r=".46"/>
<circle cx="183.5" cy="63.7" r=".46"/>
<circle cx="159.4" cy="53.6" r=".46"/>
<circle cx="145.4" cy="53.6" r=".46"/>
<circle cx="155.6" cy="48.5" r=".46"/>
<circle cx="159.4" cy="38.3" r=".46"/>
<circle cx="145.4" cy="38.3" r=".46"/>
<circle cx="155.6" cy="33.3" r=".46"/>
<circle cx="141.6" cy="33.3" r=".46"/>
<circle cx="131.4" cy="38.3" r=".46"/>
<circle cx="141.6" cy="48.5" r=".46"/>
<circle cx="145.4" cy="68.8" r=".46"/>
<circle cx="127.6" cy="48.5" r=".46"/>
<circle cx="117.5" cy="53.6" r=".46"/>
<circle cx="131.4" cy="53.6" r=".46"/>
<circle cx="131.4" cy="68.8" r=".46"/>
<circle cx="159.4" cy="68.8" r=".46"/>
<circle cx="211.5" cy="33.3" r=".46"/>
<circle cx="225.4" cy="33.3" r=".46"/>
<circle cx="229.2" cy="38.3" r=".46"/>
<circle cx="215.3" cy="38.3" r=".46"/>
<circle cx="211.5" cy="48.5" r=".46"/>
<circle cx="215.3" cy="53.6" r=".46"/>
<circle cx="225.4" cy="48.5" r=".46"/>
<circle cx="187.3" cy="84.7" r=".46"/>
<circle cx="201.3" cy="84.7" r=".46"/>
<circle cx="159.4" cy="84.7" r=".46"/>
<circle cx="215.3" cy="84.7" r=".46"/>
<circle cx="173.4" cy="84.7" r=".46"/>
<circle cx="267.3" cy="33.3" r=".46"/>
<circle cx="281.3" cy="33.3" r=".46"/>
<circle cx="257.2" cy="53.6" r=".46"/>
<circle cx="257.2" cy="68.8" r=".46"/>
<circle cx="267.3" cy="48.5" r=".46"/>
<circle cx="281.3" cy="48.5" r=".46"/>
<circle cx="281.3" cy="63.7" r=".46"/>
<circle cx="211.5" cy="63.7" r=".46"/>
<circle cx="243.2" cy="68.8" r=".46"/>
<circle cx="239.4" cy="33.3" r=".46"/>
<circle cx="253.4" cy="48.5" r=".46"/>
<circle cx="243.2" cy="53.6" r=".46"/>
<circle cx="257.2" cy="38.3" r=".46"/>
<circle cx="253.4" cy="33.3" r=".46"/>
<circle cx="229.2" cy="84.7" r=".46"/>
<circle cx="243.2" cy="38.3" r=".46"/>
<circle cx="239.4" cy="48.5" r=".46"/>
<circle cx="229.2" cy="53.6" r=".46"/>
<circle cx="215.3" cy="68.8" r=".46"/>
<circle cx="225.4" cy="63.7" r=".46"/>
<circle cx="229.2" cy="68.8" r=".46"/>
<circle cx="239.4" cy="63.7" r=".46"/>
</g>
<text font-size="7" fill="#0000c2" x="188" y="22">TK44</text>
<text font-size="2.8" fill="#840000" x="178" y="190.6">Title:</text>
<g font-size="2.1" fill="#0000c2">
<text x="138.6" y="91">Reset Button</text>
<text x="14.6" y="154.8">Power</text>
</g>
<g font-size="2.1" fill="#840000">
<text x="178" y="184">Sheet: /</text>
<text x="178" y="186.7">File: TK44.kicad_sch</text>
<text x="178" y="196.9">KiCad E.D.A. kicad (6.0.2)</text>
<text x="178" y="194.1">Size: A4</text>
<text x="200" y="194.1">Date:</text>
<text x="263" y="194.1">Rev:</text>
<text x="263" y="196.9">Id: 1/1</text>
</g>
<g font-size="1.8" fill="#840000">
<text x="35" y="11.9">1</text>
<text x="85" y="11.9">2</text>
<text x="135" y="11.9">3</text>
<text x="185" y="11.9">4</text>
<text x="235" y="11.9">5</text>
<text x="285" y="11.9">6</text>
<text x="10.3" y="35.9">A</text>
<text x="285.3" y="35.9">A</text>
<text x="10.3" y="85.9">B</text>
<text x="285.3" y="85.9">B</text>
<text x="10.3" y="135.9">C</text>
<text x="285.3" y="135.9">C</text>
<text x="10.3" y="185.9">D</text>
<text x="285.3" y="185.9">D</text>
<text x="35" y="199.9">1</text>
<text x="85" y="199.9">2</text>
<text x="135" y="199.9">3</text>
<text x="185" y="199.9">4</text>
<text x="235" y="199.9">5</text>
<text x="285" y="199.9">6</text>
</g>
<g font-size="1.8" fill="#0000c2">
<text x="14.6" y="16.4">HolyIot</text>
<text x="109.2" y="16.4">Matrix</text>
<text x="14.6" y="93.2">USB-C</text>
<text x="92.1" y="154.2">Charger and blue LED</text>
</g>
<g font-size="1.8" fill="#006464">
<text x="40.9" y="22.5">HOLYIOT-18010</text>
<text x="46.5" y="19.3">U1</text>
<text x="19.1" y="25.6">GND</text>
<text x="26.5" y="29.5">GND</text>
<text x="64.8" y="29.5">GND</text>
<text x="72.4" y="25.6">GND</text>
<text x="120.6" y="26.3">SW1</text>
<text x="121.2" y="28.8">MX</text>
<text x="134.6" y="26.3">SW2</text>
<text x="135.2" y="28.8">MX</text>
<text x="148.6" y="26.3">SW3</text>
<text x="149.2" y="28.8">MX</text>
<text x="162.5" y="26.3">SW4</text>
<text x="163.1" y="28.8">MX</text>
<text x="176.5" y="26.3">SW5</text>
<text x="177.1" y="28.8">MX</text>
<text x="190.5" y="26.3">SW6</text>
<text x="191.1" y="28.8">MX</text>
<text x="204.5" y="26.3">SW7</text>
<text x="205" y="28.8">MX</text>
<text x="218.4" y="26.3">SW8</text>
<text x="219" y="28.8">MX</text>
<text x="232.4" y="26.3">SW9</text>
<text x="233" y="28.8">MX</text>
<text x="245.9" y="26.3">SW10</text>
<text x="247" y="28.8">MX</text>
<text x="259.8" y="26.3">SW11</text>
<text x="260.9" y="28.8">MX</text>
<text x="273.8" y="26.3">SW12</text>
<text x="274.9" y="28.8">MX</text>
<text x="26.5" y="32">P1.11</text>
<text x="26.5" y="34.5">P1.10</text>
<text x="59" y="34.5">P0.09/NFC1</text>
<text x="59" y="32">P0.10/NFC2</text>
<text x="120.2" y="35.8">D1</text>
<text x="134.2" y="35.8">D2</text>
<text x="148.1" y="35.8">D3</text>
<text x="162.1" y="35.8">D4</text>
<text x="176.1" y="35.8">D5</text>
<text x="190.1" y="35.8">D6</text>
<text x="204" y="35.8">D7</text>
<text x="218" y="35.8">D8</text>
<text x="232" y="35.8">D9</text>
<text x="246" y="35.8">D10</text>
<text x="260" y="35.8">D11</text>
<text x="274" y="35.8">D12</text>
<text x="26.5" y="37.1">P1.13</text>
<text x="26.5" y="39.6">P1.15</text>
<text x="64.1" y="39.6">P1.04</text>
<text x="64.1" y="37.1">P1.06</text>
<text x="120.1" y="41.5">SW13</text>
<text x="120.7" y="37.7">1N5819</text>
<text x="134.1" y="41.5">SW14</text>
<text x="134.7" y="37.7">1N5819</text>
<text x="148.1" y="41.5">SW15</text>
<text x="148.6" y="37.7">1N5819</text>
<text x="162.1" y="41.5">SW16</text>
<text x="162.6" y="37.7">1N5819</text>
<text x="176" y="41.5">SW17</text>
<text x="176.6" y="37.7">1N5819</text>
<text x="190" y="41.5">SW18</text>
<text x="190.5" y="37.7">1N5819</text>
<text x="204" y="41.5">SW19</text>
<text x="204.5" y="37.7">1N5819</text>
<text x="217.9" y="41.5">SW20</text>
<text x="218.5" y="37.7">1N5819</text>
<text x="231.9" y="41.5">SW21</text>
<text x="232.4" y="37.7">1N5819</text>
<text x="245.9" y="41.5">SW22</text>
<text x="246.4" y="37.7">1N5819</text>
<text x="259.8" y="41.5">SW23</text>
<text x="260.4" y="37.7">1N5819</text>
<text x="273.8" y="41.5">SW24</text>
<text x="274.4" y="37.7">1N5819</text>
<text x="26.5" y="42.2">P0.03/AIN1</text>
<text x="26.5" y="44.7">P0.02/AIN0</text>
<text x="26.5" y="47.2">P0.28/AIN4</text>
<text x="60.9" y="44.7">SWDCLK</text>
<text x="62.7" y="42.2">SWDIO</text>
<text x="64.1" y="47.2">P1.02</text>
<text x="121.2" y="44.1">MX</text>
<text x="135.2" y="44.1">MX</text>
<text x="149.2" y="44.1">MX</text>
<text x="163.1" y="44.1">MX</text>
<text x="177.1" y="44.1">MX</text>
<text x="191.1" y="44.1">MX</text>
<text x="205" y="44.1">MX</text>
<text x="219" y="44.1">MX</text>
<text x="233" y="44.1">MX</text>
<text x="247" y="44.1">MX</text>
<text x="260.9" y="44.1">MX</text>
<text x="274.9" y="44.1">MX</text>
<text x="26.5" y="52.3">P0.30/AIN6</text>
<text x="26.5" y="49.8">P0.29/AIN5</text>
<text x="64.1" y="52.3">P1.03</text>
<text x="64.1" y="49.8">P1.01</text>
<text x="120.3" y="51">D13</text>
<text x="120.7" y="53">1N5819</text>
<text x="134.3" y="51">D14</text>
<text x="134.7" y="53">1N5819</text>
<text x="148.3" y="51">D15</text>
<text x="148.6" y="53">1N5819</text>
<text x="162.2" y="51">D16</text>
<text x="162.6" y="53">1N5819</text>
<text x="176.2" y="51">D17</text>
<text x="176.6" y="53">1N5819</text>
<text x="190.2" y="51">D18</text>
<text x="190.5" y="53">1N5819</text>
<text x="204.1" y="51">D19</text>
<text x="204.5" y="53">1N5819</text>
<text x="218.1" y="51">D20</text>
<text x="218.5" y="53">1N5819</text>
<text x="232.1" y="51">D21</text>
<text x="232.4" y="53">1N5819</text>
<text x="246" y="51">D22</text>
<text x="246.4" y="53">1N5819</text>
<text x="260" y="51">D23</text>
<text x="260.4" y="53">1N5819</text>
<text x="274" y="51">D24</text>
<text x="274.4" y="53">1N5819</text>
<text x="26.5" y="54.9">P0.31/AIN7</text>
<text x="26.5" y="57.4">P0.04/AIN2</text>
<text x="26.5" y="59.9">P0.05/AIN3</text>
<text x="64.1" y="57.4">P0.22</text>
<text x="64.1" y="54.9">P1.00</text>
<text x="64.8" y="59.9">GND</text>
<text x="120.1" y="56.8">SW25</text>
<text x="121.2" y="59.3">MX</text>
<text x="134.1" y="56.8">SW26</text>
<text x="135.2" y="59.3">MX</text>
<text x="148.1" y="56.8">SW27</text>
<text x="149.2" y="59.3">MX</text>
<text x="162.1" y="56.8">SW28</text>
<text x="163.1" y="59.3">MX</text>
<text x="176" y="56.8">SW29</text>
<text x="177.1" y="59.3">MX</text>
<text x="190" y="56.8">SW30</text>
<text x="191.1" y="59.3">MX</text>
<text x="204" y="56.8">SW31</text>
<text x="205" y="59.3">MX</text>
<text x="217.9" y="56.8">SW32</text>
<text x="219" y="59.3">MX</text>
<text x="231.9" y="56.8">SW33</text>
<text x="233" y="59.3">MX</text>
<text x="245.9" y="56.8">SW34</text>
<text x="247" y="59.3">MX</text>
<text x="259.8" y="56.8">SW35</text>
<text x="260.9" y="59.3">MX</text>
<text x="273.8" y="56.8">SW36</text>
<text x="274.9" y="59.3">MX</text>
<text x="72.2" y="63.7">GND</text>
<text x="35.6" y="69" transform="rotate(-90 35.6 69)">VDD</text>
<text x="38.1" y="69" transform="rotate(-90 38.1 69)">P0.07</text>
<text x="40.6" y="69" transform="rotate(-90 40.6 69)">P1.09</text>
<text x="43.2" y="69" transform="rotate(-90 43.2 69)">P0.12</text>
<text x="45.7" y="69" transform="rotate(-90 45.7 69)">P0.23</text>
<text x="48.3" y="69" transform="rotate(-90 48.3 69)">P0.21</text>
<text x="50.8" y="69" transform="rotate(-90 50.8 69)">P0.19</text>
<text x="53.3" y="69" transform="rotate(-90 53.3 69)">P0.18/RESET</text>
<text x="55.9" y="69" transform="rotate(-90 55.9 69)">VBUS</text>
<text x="58.4" y="69" transform="rotate(-90 58.4 69)">USB_D-</text>
<text x="61" y="69" transform="rotate(-90 61 69)">USB_D+</text>
<text x="120.3" y="66.3">D25</text>
<text x="120.7" y="68.2">1N5819</text>
<text x="134.3" y="66.3">D26</text>
<text x="134.7" y="68.2">1N5819</text>
<text x="148.3" y="66.3">D27</text>
<text x="148.6" y="68.2">1N5819</text>
<text x="162.2" y="66.3">D28</text>
<text x="162.6" y="68.2">1N5819</text>
<text x="176.2" y="66.3">D29</text>
<text x="176.6" y="68.2">1N5819</text>
<text x="190.2" y="66.3">D30</text>
<text x="190.5" y="68.2">1N5819</text>
<text x="204.1" y="66.3">D31</text>
<text x="204.5" y="68.2">1N5819</text>
<text x="218.1" y="66.3">D32</text>
<text x="218.5" y="68.2">1N5819</text>
<text x="232.1" y="66.3">D33</text>
<text x="232.4" y="68.2">1N5819</text>
<text x="246" y="66.3">D34</text>
<text x="246.4" y="68.2">1N5819</text>
<text x="260" y="66.3">D35</text>
<text x="260.4" y="68.2">1N5819</text>
<text x="274" y="66.3">D36</text>
<text x="274.4" y="68.2">1N5819</text>
<text x="120.1" y="72">SW37</text>
<text x="121.2" y="74.5">MX</text>
<text x="162.1" y="72">SW38</text>
<text x="163.1" y="74.5">MX</text>
<text x="176" y="72">SW39</text>
<text x="177.1" y="74.5">MX</text>
<text x="190" y="72">SW40</text>
<text x="191.1" y="74.5">MX</text>
<text x="204" y="72">SW41</text>
<text x="205" y="74.5">MX</text>
<text x="217.9" y="72">SW42</text>
<text x="219" y="74.5">MX</text>
<text x="231.9" y="72">SW43</text>
<text x="233" y="74.5">MX</text>
<text x="273.8" y="72">SW44</text>
<text x="274.9" y="74.5">MX</text>
<text x="120.3" y="82.2">D37</text>
<text x="162.2" y="82.2">D38</text>
<text x="176.2" y="82.2">D39</text>
<text x="190.2" y="82.2">D40</text>
<text x="204.1" y="82.2">D41</text>
<text x="218.1" y="82.2">D42</text>
<text x="232.1" y="82.2">D43</text>
<text x="274" y="82.2">D44</text>
<text x="120.7" y="84.1">1N5819</text>
<text x="162.6" y="84.1">1N5819</text>
<text x="176.6" y="84.1">1N5819</text>
<text x="190.5" y="84.1">1N5819</text>
<text x="204.5" y="84.1">1N5819</text>
<text x="218.5" y="84.1">1N5819</text>
<text x="232.4" y="84.1">1N5819</text>
<text x="274.4" y="84.1">1N5819</text>
<text x="28.4" y="94.7">J3</text>
<text x="192.3" y="94.9">GND</text>
<text x="250.9" y="91.1">PWR_FLAG PWR_FLAG PWR_FLAG</text>
<text x="17.6" y="97.3">USB_C_Receptacle_USB2.0</text>
<text x="30.9" y="101.8">VBUS</text>
<text x="152.8" y="98.7">SW_Push</text>
<text x="154.4" y="96.1">SWT1</text>
<text x="204" y="99.3">J2</text>
<text x="236.5" y="100.1">J1</text>
<text x="275.7" y="99.3">GND</text>
<text x="32.3" y="106.9">CC1</text>
<text x="168.9" y="104.4" transform="rotate(-90 168.9 104.4)">GND</text>
<text x="203.8" y="103.1">SWD</text>
<text x="223.5" y="106.4" transform="rotate(-90 223.5 106.4)">GND</text>
<text x="236.2" y="102.5">BATT</text>
<text x="32.3" y="109.5">CC2</text>
<text x="33.5" y="119.6">D+</text>
<text x="33.5" y="122.2">D+</text>
<text x="31.1" y="129.8">SBU1</text>
<text x="19.7" y="133.2" transform="rotate(-90 19.7 133.2)">SHIELD</text>
<text x="27.3" y="133.2" transform="rotate(-90 27.3 133.2)">GND</text>
<text x="31.1" y="132.3">SBU2</text>
<text x="43.4" y="139.9">R1</text>
<text x="43.5" y="142.5">5.1K</text>
<text x="51" y="139.9">R2</text>
<text x="51.2" y="142.5">5.1K</text>
<text x="24.7" y="145">GND</text>
<text x="39.9" y="147.6">GND</text>
<text x="47.6" y="147.6">GND</text>
<text x="62.4" y="155.8">SW45</text>
<text x="60.4" y="158.4">SW_DPDT</text>
<text x="104.9" y="161.5">BLUE</text>
<text x="105.7" y="167.3">D45</text>
<text x="113.8" y="167.3">R3</text>
<text x="113.8" y="162.2">1K</text>
<text x="123.2" y="164.7">GND</text>
<text x="58.6" y="171.1">Q1</text>
<text x="58.8" y="173.6">AO3407</text>
<text x="123.3" y="172.3">TP4054</text>
<text x="125.2" y="169.8">U2</text>
<text x="32.6" y="174.2">R4</text>
<text x="32.8" y="176.8">810K</text>
<text x="47.7" y="178">1N5819</text>
<text x="49.2" y="175.5">D46</text>
<text x="64.5" y="177.4">AP2112K-3.3</text>
<text x="68.7" y="174.9">U3</text>
<text x="119.8" y="180">VBAT</text>
<text x="140.5" y="179.3">R6</text>
<text x="32.6" y="184.4">R7</text>
<text x="47.2" y="184.4">R8</text>
<text x="65.3" y="180.6">VIN</text>
<text x="65.3" y="183.1">EN</text>
<text x="69.5" y="180.6">VOUT</text>
<text x="101.6" y="181.9">RED</text>
<text x="110" y="182.5">1K</text>
<text x="119.8" y="185">STAT</text>
<text x="127" y="185.9" transform="rotate(-90 127 185.9)">VSS VDD</text>
<text x="127.8" y="185">PROG</text>
<text x="138.1" y="181.9">R_Small</text>
<text x="150.5" y="185">GND</text>
<text x="32.6" y="186.9">2M</text>
<text x="47.4" y="186.9">100K</text>
<text x="70.5" y="187.1" transform="rotate(-90 70.5 187.1)">GND</text>
<text x="101.9" y="187.6">D47</text>
<text x="110" y="187.6">R5</text>
<text x="28.5" y="192">GND</text>
<text x="43.8" y="192">GND</text>
<text x="67.9" y="194.6">GND</text>
<text x="124.4" y="194.6">GND</text>
</g>
<g font-size="1.8" fill="#a90000">
<text x="24.3" y="28.6">1</text>
<text x="69.5" y="28.6">37</text>
<text x="24.3" y="31.1">2</text>
<text x="24.3" y="33.6">3</text>
<text x="69.5" y="33.6">35</text>
<text x="69.5" y="31.1">36</text>
<text x="24.3" y="36.2">4</text>
<text x="24.3" y="38.7">5</text>
<text x="24.3" y="41.3">6</text>
<text x="69.5" y="41.3">32</text>
<text x="69.5" y="38.7">33</text>
<text x="69.5" y="36.2">34</text>
<text x="24.3" y="43.8">7</text>
<text x="24.3" y="46.3">8</text>
<text x="69.5" y="46.3">30</text>
<text x="69.5" y="43.8">31</text>
<text x="23.8" y="51.4">10</text>
<text x="23.8" y="54">11</text>
<text x="24.3" y="48.9">9</text>
<text x="69.5" y="54">27</text>
<text x="69.5" y="51.4">28</text>
<text x="69.5" y="48.9">29</text>
<text x="23.8" y="56.5">12</text>
<text x="23.8" y="59">13</text>
<text x="69.5" y="59">25</text>
<text x="69.5" y="56.5">26</text>
<text x="34.7" y="71.7" transform="rotate(-90 34.7 71.7)">14</text>
<text x="37.2" y="71.7" transform="rotate(-90 37.2 71.7)">15</text>
<text x="39.8" y="71.7" transform="rotate(-90 39.8 71.7)">16</text>
<text x="42.3" y="71.7" transform="rotate(-90 42.3 71.7)">17</text>
<text x="44.8" y="71.7" transform="rotate(-90 44.8 71.7)">18</text>
<text x="47.4" y="71.7" transform="rotate(-90 47.4 71.7)">19</text>
<text x="49.9" y="71.7" transform="rotate(-90 49.9 71.7)">20</text>
<text x="52.5" y="71.7" transform="rotate(-90 52.5 71.7)">21</text>
<text x="55" y="71.7" transform="rotate(-90 55 71.7)">22</text>
<text x="57.5" y="71.7" transform="rotate(-90 57.5 71.7)">23</text>
<text x="60.1" y="71.7" transform="rotate(-90 60.1 71.7)">24</text>
<text x="38.2" y="101">A4</text>
<text x="198.3" y="97.8">1</text>
<text x="198.3" y="100.3">2</text>
<text x="230.6" y="99.1">1</text>
<text x="230.6" y="101.6">2</text>
<text x="38.2" y="106">A5</text>
<text x="198.3" y="102.9">3</text>
<text x="198.3" y="105.4">4</text>
<text x="38.2" y="113.7">A7</text>
<text x="38.2" y="108.6">B5</text>
<text x="38.2" y="118.7">A6</text>
<text x="38.2" y="116.2">B7</text>
<text x="38.2" y="121.3">B6</text>
<text x="38.2" y="128.9">A8</text>
<text x="38.2" y="131.4">B8</text>
<text x="18.8" y="137.9" transform="rotate(-90 18.8 137.9)">S1</text>
<text x="26.4" y="137.9" transform="rotate(-90 26.4 137.9)">A1</text>
<text x="59.2" y="160.6">1</text>
<text x="55.6" y="167.7" transform="rotate(-90 55.6 167.7)">3</text>
<text x="59.2" y="165.7">3</text>
<text x="66.8" y="163.2">2</text>
<text x="49" y="170.8">1</text>
<text x="55.6" y="175.4" transform="rotate(-90 55.6 175.4)">2</text>
<text x="63" y="179.7">1</text>
<text x="75.7" y="179.7">5</text>
<text x="117" y="179.1">3</text>
<text x="126.1" y="176" transform="rotate(-90 126.1 176)">4</text>
<text x="63" y="182.2">3</text>
<text x="117" y="184.1">1</text>
<text x="134.8" y="184.1">5</text>
<text x="69.6" y="189.3" transform="rotate(-90 69.6 189.3)">2</text>
<text x="126.1" y="188.7" transform="rotate(-90 126.1 188.7)">2</text>
</g>
<g font-size="1.8" fill="#0f0f0f">
<text x="16.3" y="31">P1.11</text>
<text x="16.3" y="33.6">P1.10</text>
<text x="127.3" y="30.7" transform="rotate(-90 127.3 30.7)">P0.05</text>
<text x="141.3" y="30.7" transform="rotate(-90 141.3 30.7)">P0.04</text>
<text x="155.2" y="30.7" transform="rotate(-90 155.2 30.7)">P0.31</text>
<text x="169.2" y="30.7" transform="rotate(-90 169.2 30.7)">P0.30</text>
<text x="183.2" y="30.7" transform="rotate(-90 183.2 30.7)">P0.29</text>
<text x="197.1" y="30.7" transform="rotate(-90 197.1 30.7)">P0.28</text>
<text x="211.1" y="30.7" transform="rotate(-90 211.1 30.7)">P1.02</text>
<text x="225.1" y="30.7" transform="rotate(-90 225.1 30.7)">P1.01</text>
<text x="239" y="30.7" transform="rotate(-90 239 30.7)">P1.03</text>
<text x="253" y="30.7" transform="rotate(-90 253 30.7)">P1.00</text>
<text x="267" y="30.7" transform="rotate(-90 267 30.7)">P0.22</text>
<text x="281" y="30.7" transform="rotate(-90 281 30.7)">P0.12</text>
<text x="16.3" y="36.1">P1.13</text>
<text x="16.3" y="38.6">P1.15</text>
<text x="16.3" y="41.2">P0.03</text>
<text x="74.3" y="41.2">SWD</text>
<text x="110.3" y="38">P1.15</text>
<text x="16.3" y="46.3">P0.28</text>
<text x="74.3" y="46.3">P1.02</text>
<text x="74.3" y="43.7">SWC</text>
<text x="16.3" y="51.3">P0.30</text>
<text x="16.3" y="53.9">P0.31</text>
<text x="16.3" y="48.8">P0.29</text>
<text x="74.3" y="53.9">P1.00</text>
<text x="74.3" y="51.3">P1.03</text>
<text x="74.3" y="48.8">P1.01</text>
<text x="110.3" y="53.2">P1.13</text>
<text x="16.3" y="56.4">P0.04</text>
<text x="16.3" y="59">P0.05</text>
<text x="74.3" y="56.4">P0.22</text>
<text x="110.3" y="68.5">P1.10</text>
<text x="34.6" y="82.7" transform="rotate(-90 34.6 82.7)">nRF_VDD</text>
<text x="42.2" y="79.2" transform="rotate(-90 42.2 79.2)">P0.12</text>
<text x="44.7" y="83.9" transform="rotate(-90 44.7 83.9)">BLUE_LED</text>
<text x="52.4" y="80.4" transform="rotate(-90 52.4 80.4)">RESET</text>
<text x="54.9" y="79.5" transform="rotate(-90 54.9 79.5)">VBUS</text>
<text x="57.4" y="80" transform="rotate(-90 57.4 80)">DATA-</text>
<text x="60" y="80.5" transform="rotate(-90 60 80.5)">DATA+</text>
<text x="49.8" y="86.8" transform="rotate(-90 49.8 86.8)">BATTERY_PIN</text>
<text x="110.3" y="84.4">P1.11</text>
<text x="47" y="100.9">VBUS</text>
<text x="179.8" y="100.2">nRF_VDD</text>
<text x="221.9" y="96.4">VBAT</text>
<text x="266.3" y="99.8" transform="rotate(-90 266.3 99.8)">VBUS</text>
<text x="45.7" y="105.9">CC1</text>
<text x="141.3" y="102.1">RESET</text>
<text x="183.8" y="102.8">SWD</text>
<text x="183.8" y="105.3">SWC</text>
<text x="255.6" y="103.5" transform="rotate(-90 255.6 103.5)">RGB_VDD</text>
<text x="45.7" y="108.5">CC2</text>
<text x="47" y="116.1">DATA-</text>
<text x="47" y="121.2">DATA+</text>
<text x="41.9" y="136.4">CC1</text>
<text x="49.5" y="136.4">CC2</text>
<text x="71.1" y="163.1">VBAT</text>
<text x="92.9" y="163.7">BLUE_LED</text>
<text x="30.1" y="169.8" transform="rotate(-90 30.1 169.8)">VBAT</text>
<text x="38.3" y="170.7">VBUS</text>
<text x="93.5" y="173.9">VBUS</text>
<text x="15.7" y="179.6">BATTERY_PIN</text>
<text x="80" y="179.6">nRF_VDD</text>
<text x="108.9" y="179">VBUT</text>
</g>
</svg>
